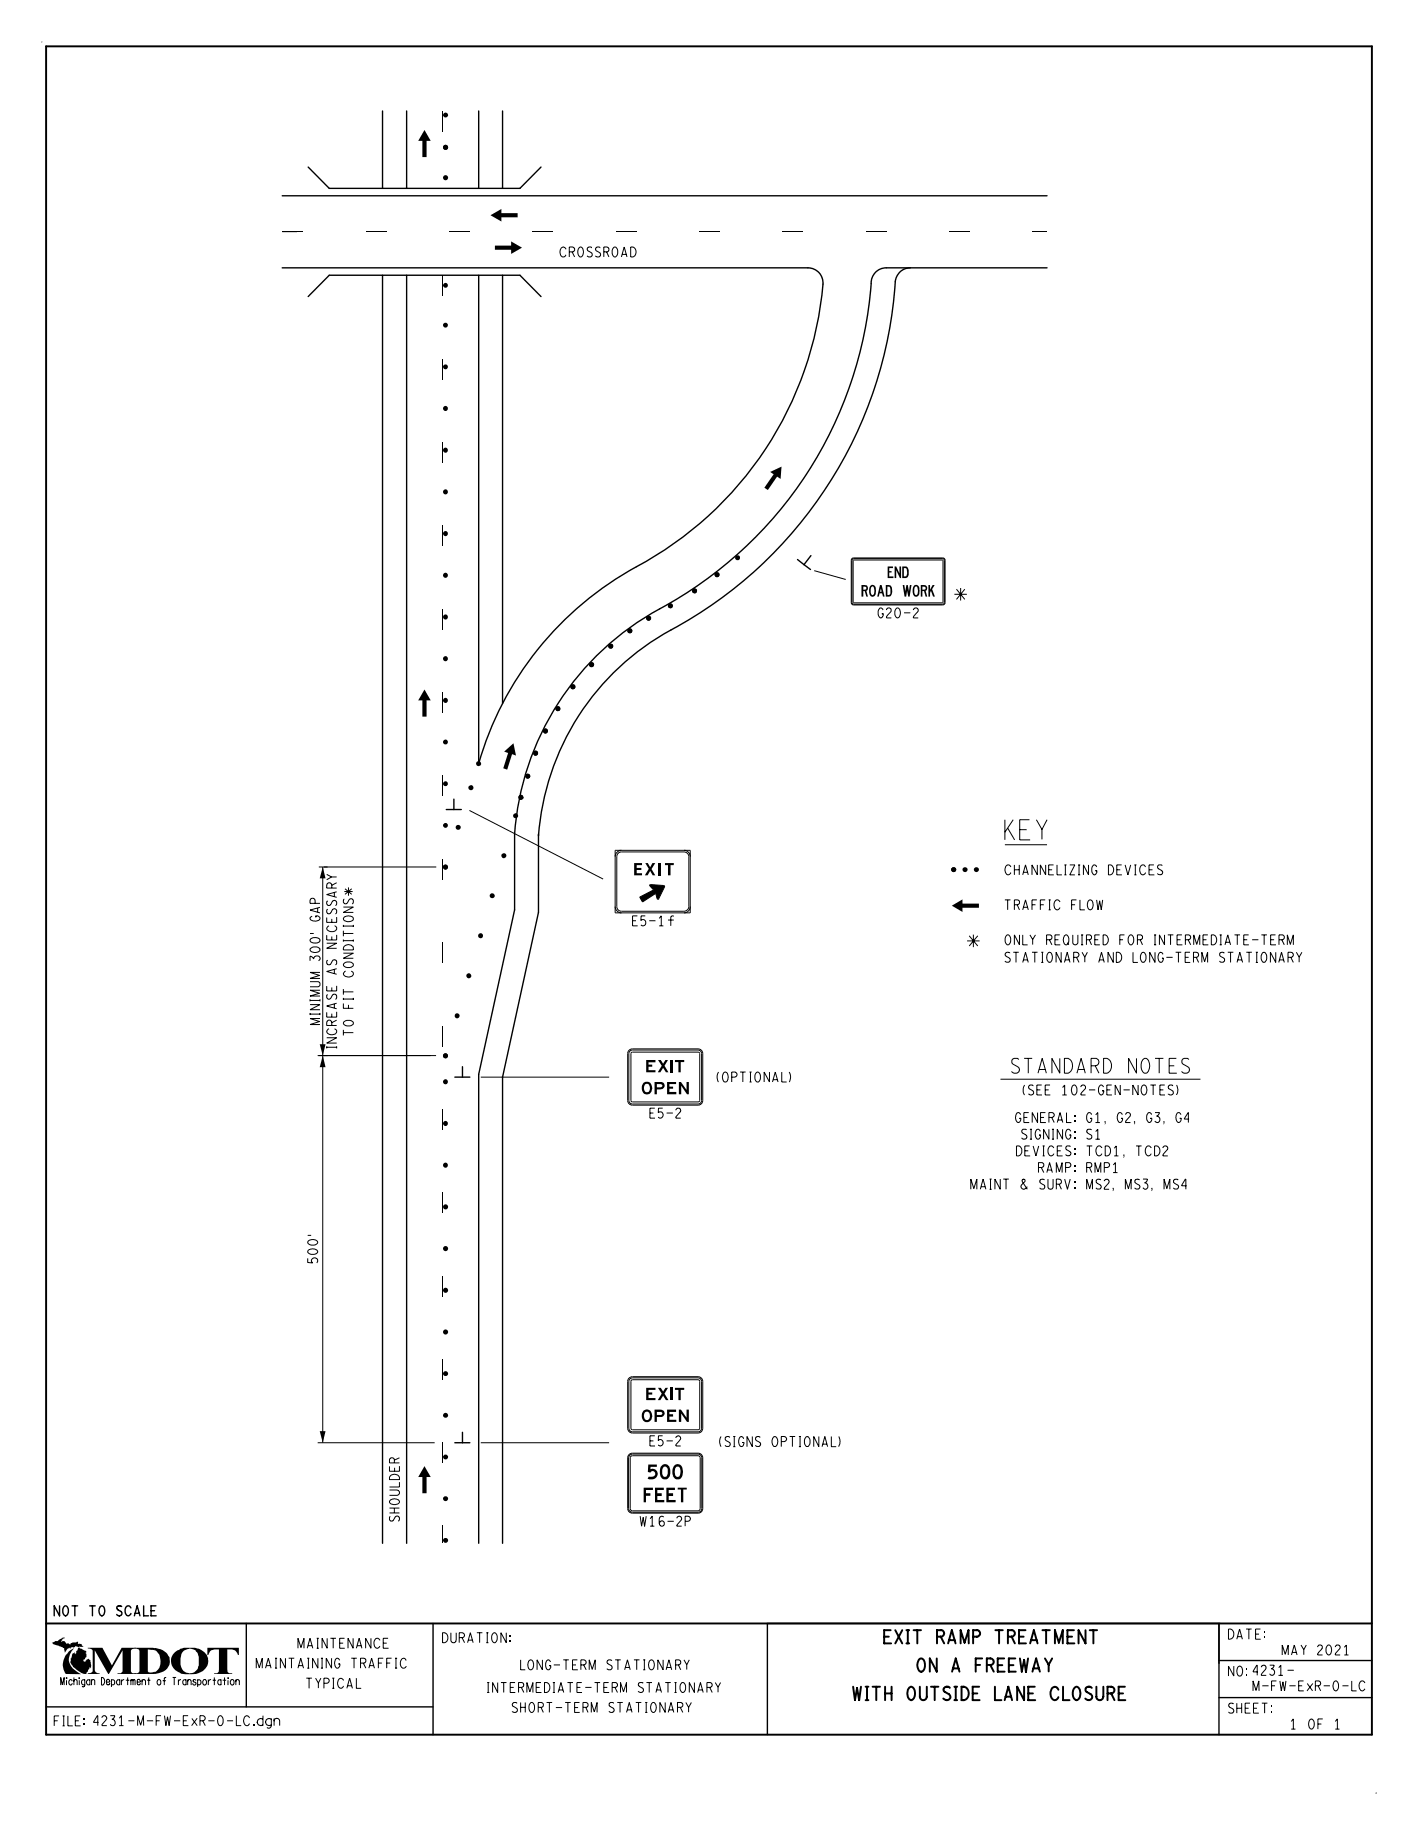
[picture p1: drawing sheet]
<svg xmlns="http://www.w3.org/2000/svg" width="216mm" height="279mm" viewBox="0 0 216 279" stroke-linecap="round" stroke-linejoin="round" font-family="sans-serif">
<g fill="none" stroke="#000" stroke-width=".15">
<path d="M6.4 6.4h-.1M67.4 16.9v3.1M43 35.3h3.1M55.7 35.3h3.1M68.4 35.3h3.1M81.1 35.3h3.1M93.8 35.3h3.1M106.4 35.3h3.2M119.1 35.3h3.2M131.8 35.3h3.2M144.5 35.3h3.2M157.2 35.3h2.2"/>
<path d="M67.4 41.9v3.2M67.4 54.6v3.2M67.4 67.3v3.2M67.4 80v3.2M67.4 92.7v3.2M106 89.3h.1M67.4 105.4v3.2M67.4 118.1v3.1M67.4 130.8v3.1M67.4 143.5v3.1M67.4 156.2v3.1M67.4 168.9v3.1"/>
<path d="M67.4 181.6v3.1M67.4 194.3v3.1M67.4 206.9v3.2M67.4 219.6v3.2M67.4 232.3v2.7M209.6 273h-.1"/>
</g>
<g fill="#000">
<path d="M10.4 251.5l.9-.6a2.14 2.14 0 0 0 .1 3.4l.9 .6h-2.3a2.55 2.55 0 0 1 .4-3.4z" fill-rule="evenodd"/>
<path d="M7.9 250.2l.5-.3h.4l.3-.3a.75 .75 0 0 1 .8-.2h-.1a.49 .49 0 0 0-.4 .6l.1-.2v.1h.3l.3 .4a.39 .39 0 0 1 .6 .1l.1-.2 .2-.1h.6l.1-.1h.2v.3a.46 .46 0 0 1 .6 .2l.2 .3-.6-.1v.2a.64 .64 0 0 0-1 0l-.2-.1-.2 .2v-.1l-.3 .1v-.1l-.5 .7-.2-.7h-.1l-.1-.1-.3-.2v.2l-1.1-.5z" fill-rule="evenodd"/>
<path d="M11.9 250.9l.5 .1 .7 .4 .1 .2h-.1v.1l.1 .1v.5l-.3 .3-.2 .1 .1 .3h.2l.1-.3 .4-.1 .3 .2 .1 1.1-.1 .1-.1-.1-.2 .3h-.1v.3l-.2 .2v.2a3.5 3.5 0 0 1-2.3-1.4 .62 .62 0 0 1-.1-.8l-.1-.1 .1-.1 .3-.8h.2l.1-.2v.3l.1-.1-.1 .2 .2-.2v-.3l.3-.1-.1-.1z" fill-rule="evenodd"/>
<path d="M13.4 250.9h2.2l1.4 2.7 1.5-2.7h2.2v.1l-.6 .1-.2 .3v3.1l.2 .2 .6 .1v.1h-2.8v-.1l.6-.1 .2-.2v-3.2l-2.1 3.6h-.1l-2.1-3.6v3a.64 .64 0 0 0 .8 .5v.1h-1.8v-.1l.6-.2 .1-.2v-3l-.1-.3-.6-.1z" fill-rule="evenodd"/>
<path d="M20.5 250.9h3v.3l-1-.1v3.4a.88 .88 0 0 0 1 .1v.3h-3v-.1l.5-.1 .2-.2v-3.1l-.1-.3-.6-.1z" fill-rule="evenodd"/>
<path d="M23.5 250.9a2.2 2.2 0 0 1 2.4 2 1.89 1.89 0 0 1-1.8 1.9l-.6 .1v-.3h.1a1.69 1.69 0 0 0 .7-2.3v-.3l-.5-.6-.3-.2z" fill-rule="evenodd"/>
<path d="M26.6 251.6l.9-.6 .5-.1h.9v.1a1.38 1.38 0 0 0-1.4 1.5 1.68 1.68 0 0 0 1.4 2.3v.1a2.21 2.21 0 0 1-2-.5 1.79 1.79 0 0 1-.3-2.8z" fill-rule="evenodd"/>
<path d="M28.9 250.9a2.56 2.56 0 0 1 2.8 1.5 2.17 2.17 0 0 1-2.5 2.5h-.3v-.1a1.36 1.36 0 0 0 1.4-1.2v-1.3l-.3-.7a1.06 1.06 0 0 0-1.1-.6z" fill-rule="evenodd"/>
<path d="M31.6 250.9h4.8v1.1h-.2l-.2-.4a.78 .78 0 0 0-.7-.5h-.7v3.5a.63 .63 0 0 0 .7 .2v.1h-2.7v-.1l.5-.1 .2-.1v-3.5a1.27 1.27 0 0 0-1.4 .5l-.2 .4h-.1z" fill-rule="evenodd"/>
<circle cx="67.8" cy="17.5" r=".38"/>
<circle cx="67.8" cy="27.1" r=".39"/>
<circle cx="67.8" cy="22.4" r=".39"/>
<circle cx="67.8" cy="43.4" r=".37"/>
<circle cx="67.8" cy="55.9" r=".37"/>
<circle cx="67.8" cy="49.5" r=".37"/>
<circle cx="67.8" cy="74.9" r=".38"/>
<circle cx="67.8" cy="62.2" r=".38"/>
<circle cx="67.8" cy="68.5" r=".38"/>
<circle cx="67.8" cy="93.9" r=".38"/>
<circle cx="67.8" cy="87.6" r=".38"/>
<circle cx="67.8" cy="81.2" r=".38"/>
<circle cx="93" cy="98.4" r=".39"/>
<circle cx="93" cy="98.4" r=".37"/>
<circle cx="95.9" cy="96.1" r=".38"/>
<circle cx="95.9" cy="96" r=".38"/>
<circle cx="98.7" cy="94.1" r=".38"/>
<circle cx="98.8" cy="94.1" r=".38"/>
<circle cx="102.1" cy="92.2" r=".37"/>
<circle cx="102.1" cy="92.2" r=".38"/>
<circle cx="105.7" cy="90" r=".39"/>
<circle cx="105.8" cy="90" r=".38"/>
<circle cx="109.2" cy="87.5" r=".38"/>
<circle cx="112.3" cy="84.9" r=".39"/>
<circle cx="67.8" cy="113" r=".38"/>
<circle cx="67.8" cy="119.3" r=".38"/>
<circle cx="67.8" cy="100.3" r=".38"/>
<circle cx="67.8" cy="106.6" r=".38"/>
<circle cx="71.7" cy="119.9" r=".39"/>
<circle cx="72.9" cy="116.3" r=".38"/>
<circle cx="80.3" cy="118.2" r=".38"/>
<circle cx="80.4" cy="118.2" r=".38"/>
<circle cx="81.6" cy="114.7" r=".39"/>
<circle cx="81.6" cy="114.7" r=".37"/>
<circle cx="83.1" cy="111.3" r=".38"/>
<circle cx="84.9" cy="107.9" r=".39"/>
<circle cx="84.9" cy="107.9" r=".38"/>
<circle cx="87.2" cy="104.6" r=".39"/>
<circle cx="90.1" cy="101.2" r=".38"/>
<circle cx="67.8" cy="132" r=".37"/>
<circle cx="67.8" cy="125.7" r=".37"/>
<circle cx="67.8" cy="132" r=".38"/>
<circle cx="69.8" cy="126" r=".38"/>
<circle cx="74.9" cy="136.4" r=".38"/>
<circle cx="76.7" cy="130.3" r=".38"/>
<circle cx="78.5" cy="124.2" r=".39"/>
<circle cx="79.3" cy="121.4" r=".38"/>
<circle cx="79.3" cy="121.4" r=".39"/>
<circle cx="145.2" cy="132.4" r=".38"/>
<circle cx="146.9" cy="132.4" r=".38"/>
<circle cx="148.7" cy="132.4" r=".38"/>
<circle cx="69.6" cy="154.7" r=".38"/>
<circle cx="71.4" cy="148.6" r=".38"/>
<circle cx="73.2" cy="142.5" r=".39"/>
<circle cx="67.8" cy="160.8" r=".38"/>
<circle cx="67.8" cy="171.1" r=".38"/>
<circle cx="67.8" cy="177.4" r=".38"/>
<circle cx="67.8" cy="164.7" r=".38"/>
<circle cx="67.8" cy="190.1" r=".39"/>
<circle cx="67.8" cy="196.5" r=".39"/>
<circle cx="67.8" cy="183.8" r=".39"/>
<circle cx="67.8" cy="202.8" r=".39"/>
<circle cx="67.8" cy="215.5" r=".38"/>
<circle cx="67.8" cy="209.2" r=".38"/>
<circle cx="67.8" cy="234.5" r=".38"/>
<circle cx="67.8" cy="221.8" r=".38"/>
<circle cx="67.8" cy="228.2" r=".38"/>
</g>
<path d="M7 7.1h201.9v257h-201.9zM7 247.2h201.9" fill="none" stroke="#000" stroke-width=".3"/>
<g fill="none" stroke="#000" stroke-width=".21">
<path d="M58.2 16.9v11.8M61.9 16.9v11.8M72.9 16.9v11.8M76.5 16.9v11.8M43 29.8h116.4M43 40.8h80a2.3 2.3 0 0 1 2.3 2.5 54.4 54.4 0 0 1-29.6 43.7 49.8 49.8 0 0 0-22.8 29.3v-74.4M58.2 41.9v193.1M61.9 41.9v193.1M76.5 41.9v65.2M132.6 43.2a61.7 61.7 0 0 1-33.5 50.3 42.5 42.5 0 0 0-20.7 33.5v11.5l-5.5 25.1v71.4M138.6 40.8a2.29 2.29 0 0 0-2.3 2.1 65.4 65.4 0 0 1-35.3 53.7 38.9 38.9 0 0 0-19 30.7M159.4 40.8h-24.5a2.29 2.29 0 0 0-2.3 2.3"/>
<path d="M121.4 85.2l1 .8M122.4 86l1 .7M123.5 84.6l-1.1 1.4M67.9 123.3h2.3M69.1 121.7v1.6M82 127v11.9l-5.5 25.1M69.3 164h2.2M70.4 162.4v1.6M76.5 163.9v71.1M69.3 219.7h2.2M70.4 218.1v1.6M7 259.9h58.9"/>
<path d="M37.5 247.2v12.7M65.9 247.2v16.9M185.6 247.2v16.9M185.6 258.5h23.3M185.6 252.8h23.3M185.7 247.2h-68.9v16.9"/>
</g>
<path d="M152 123.8h8.4v5.1h-8.4z" fill="#fff"/>
<path d="M48.5 132h17.9M71.5 123.4l20.3 10.4M153 128.6h6.4M48.5 160.7h17.9M73.2 164h19.5" fill="none" stroke="#000" stroke-width=".15"/>
<path d="M46.9 25.4l3.2 3.3h29.1l3.2-3.3M46.9 45.2l3.2-3.3h29.1l3.2 3.3" fill="none" stroke="#000" stroke-width=".21"/>
<g fill="#000">
<path d="M64.6 19.8l1 1.6h-.7v2.5h-.6v-2.5h-.6z" fill-rule="evenodd"/>
<path d="M75.4 37.4h2.4v-.6l1.7 .9-1.7 1v-.7h-2.4z" fill-rule="evenodd"/>
<path d="M74.7 32.8l1.6-1v.7h2.5v.6h-2.5v.6z" fill-rule="evenodd"/>
<path d="M117.3 71.9l1.7-.9-.1 1.9-.6-.3-1.4 2-.5-.3 1.4-2.1z" fill-rule="evenodd"/>
<path d="M64.6 105l1 1.6h-.7v2.5h-.6v-2.5h-.6z" fill-rule="evenodd"/>
<path d="M76.8 114.4l1.4-1.2 .4 1.8-.6-.2-.8 2.4-.6-.2 .8-2.3z" fill-rule="evenodd"/>
<path d="M144.9 137.9l1.6-1v.7h2.5v.6h-2.5v.7z" fill-rule="evenodd"/>
<path d="M64.6 223.2l1 1.7h-.7v2.5h-.6v-2.5h-.6z" fill-rule="evenodd"/>
</g>
<path d="M46.8 145.7h1.6v1.3h-1.6z" fill="#fff"/>
<g fill="none" stroke="#000" stroke-width=".15">
<path d="M49.1 132v28.7M49.3 132h.6M95.8 159.9l.5-.2h10a.71 .71 0 0 1 .7 .7v7.2a.71 .71 0 0 1-.7 .7h-10a.72 .72 0 0 1-.7-.7v-7.2zM49.2 160.7h.7M95.8 160.1l.5-.2 10.3 .1 .2 .4-.1 7.4-.4 .3-10.3-.1-.3-.4zM96.1 160.3h10.4v7.4h-10.4zM73.2 219.7h19.5M95.8 209.8l.5-.2h10a.71 .71 0 0 1 .7 .7v7.2a.72 .72 0 0 1-.7 .7h-10a.72 .72 0 0 1-.7-.7v-7.2zM95.8 210.1l.5-.3 10.3 .1 .2 .4-.1 7.4-.4 .3-10.3-.1-.3-.4zM96.1 210.1h10.4v7.5h-10.4zM95.8 221.5l.5-.2h10a.71 .71 0 0 1 .7 .7v7.7a.71 .71 0 0 1-.7 .7h-10a.72 .72 0 0 1-.7-.7v-7.7zM95.8 221.7l.5-.3h10l.3 .1 .3 .5v7.7l-.3 .5-10.3 .1a.59 .59 0 0 1-.6-.6v-7.7z"/>
<path d="M96 221.8l.3-.1h10.2l.1 .3v7.9l-.3 .1h-10.2l-.1-.3z"/>
</g>
<path d="M49.1 132l.5 1.7h-.9zM48.7 159h.9l-.5 1.7z" fill="#000"/>
<path d="M46.8 188.1h1.6v4.2h-1.6z" fill="#fff"/>
<g fill="none" stroke="#000" stroke-width=".15">
<path d="M124 86.9l4.8 1.3M129.8 85h13.9l.2 .3v6.6l-.4 .2h-13.7l-.2-.3v-6.5zM129.8 85.1h13.9v6.8h-13.9zM129.9 85.3h13.7v6.5h-13.7zM93.7 129.5h11.4v9.5h-11.4zM93.7 138a.97 .97 0 0 0 .9 1M94.1 129.9l.5-.2h9.5a.74 .74 0 0 1 .8 .7v7.6a.74 .74 0 0 1-.8 .7h-9.5a.71 .71 0 0 1-.7-.7v-7.6zM94.6 129.5a.97 .97 0 0 0-.9 .9M98.9 134.8h2.2l.1 .2-.9 1.9-.3-.1-.2-.8-2 1.3-.4-.7 2.1-1.1zM104.1 129.5a.95 .95 0 0 1 1 .9M105.1 138a.95 .95 0 0 1-1 1M48.4 160.7h17.2"/>
<path d="M49.1 160.7v59M152.3 164.3h30.5M48.4 219.7h17.8"/>
</g>
<g fill="#000">
<path d="M49.1 160.7l.5 1.8h-.9zM48.7 217.9h.9l-.5 1.8z"/>
<path d="M98.9 134.8h2.2l.1 .2-.9 1.9-.3-.1-.2-.8-2 1.3-.4-.7 2.1-1.1z" fill-rule="evenodd"/>
</g>
<text font-size="3" x="153" y="127.9">KEY</text>
<g font-size="2.3">
<text x="145.3" y="91.6">*</text>
<text x="147.3" y="144.4">*</text>
<text x="154" y="163.4">STANDARD NOTES</text>
<text x="98.6" y="225.2">500</text>
<text x="98" y="228.7">FEET</text>
</g>
<g font-size="2">
<text x="127.8" y="250.2">EXIT RAMP TREATMENT</text>
<text x="133" y="254.5">ON A FREEWAY</text>
<text x="124.4" y="258.9">WITH OUTSIDE LANE CLOSURE</text>
</g>
<g font-size="1.9">
<text x="96.2" y="133.3">EXIT</text>
<text x="97.7" y="166.6">OPEN</text>
<text x="98.4" y="163.3">EXIT</text>
<text x="98.4" y="213.2">EXIT</text>
<text x="97.7" y="216.5">OPEN</text>
</g>
<g font-size="1.8">
<text x="135.1" y="88">END</text>
<text x="131.2" y="90.8">ROAD WORK</text>
</g>
<g font-size="1.5">
<text x="85.3" y="39.1">CROSSROAD</text>
<text x="133.7" y="94.1">G20-2</text>
<text x="153" y="133.2">CHANNELIZING DEVICES</text>
<text x="53.8" y="142.6" transform="rotate(-90 53.8 142.6)">TI</text>
<text x="53.8" y="140.3" transform="rotate(-90 53.8 140.3)">ONS*</text>
<text x="96.3" y="141">E5-1f</text>
<text x="153" y="143.9">ONLY REQUIRED FOR INTERMEDIATE-TERM</text>
<text x="153" y="138.5">TRAFFIC FLOW</text>
<text x="48.7" y="146.3" transform="rotate(-90 48.7 146.3)">300' GAP</text>
<text x="53.8" y="148.8" transform="rotate(-90 53.8 148.8)">CONDI</text>
<text x="153" y="146.5">STATIONARY AND LONG-TERM STATIONARY</text>
<text x="48.7" y="156" transform="rotate(-90 48.7 156)">MI</text>
<text x="48.7" y="153.8" transform="rotate(-90 48.7 153.8)">NI</text>
<text x="48.7" y="151.7" transform="rotate(-90 48.7 151.7)">MUM</text>
<text x="53.8" y="153.5" transform="rotate(-90 53.8 153.5)">FI</text>
<text x="53.8" y="151.5" transform="rotate(-90 53.8 151.5)">T</text>
<text x="51.3" y="159.6" transform="rotate(-90 51.3 159.6)">I</text>
<text x="51.3" y="158.8" transform="rotate(-90 51.3 158.8)">NCREASE AS NECESSARY</text>
<text x="53.8" y="157.6" transform="rotate(-90 53.8 157.6)">TO</text>
<text x="109.2" y="164.8">(OPTIONAL)</text>
<text x="155.8" y="166.7">(SEE 102-GEN-NOTES)</text>
<text x="98.9" y="170.2">E5-2</text>
<text x="154.6" y="170.9">GENERAL: G1, G2, G3, G4</text>
<text x="155.5" y="173.5">SIGNING: S1</text>
<text x="154.8" y="176">DEVICES: TCD1, TCD2</text>
<text x="157.5" y="178.5">RAMP: RMP1</text>
<text x="147.8" y="181.1">MAINT &amp; SURV: MS2, MS3, MS4</text>
<text x="48.4" y="192.3" transform="rotate(-90 48.4 192.3)">500'</text>
<text x="98.9" y="220.2">E5-2</text>
<text x="109.6" y="220.3">(SIGNS OPTIONAL)</text>
<text x="60.8" y="231.6" transform="rotate(-90 60.8 231.6)">SHOULDER</text>
<text x="97.5" y="232.4">W16-2P</text>
<text x="8.3" y="246">NOT TO SCALE</text>
<text x="42.4" y="251">MAINTENANCE</text>
<text x="67.4" y="250.1">DURATION:</text>
<text x="187" y="249.6">DATE:</text>
<text x="194.6" y="252">MAY 2021</text>
<text x="39" y="254">MAINTAINING TRAFFIC</text>
<text x="44.1" y="257.1">TYPICAL</text>
<text x="70.9" y="257.7">INTERMEDIATE-TERM STATIONARY</text>
<text x="74.3" y="254.3">LONG-TERM STATIONARY</text>
<text x="187" y="255.2">NO:4231-</text>
<text x="190.8" y="257.5">M-FW-ExR-0-LC</text>
<text x="8.3" y="262.8">FILE:4231-M-FW-ExR-0-LC.dgn</text>
<text x="73.5" y="260.7">SHORT-TERM STATIONARY</text>
<text x="187" y="260.9">SHEET:</text>
<text x="195.8" y="263.3">1 OF 1</text>
</g>
<text font-size="1.1" x="9.2" y="256.6">Michigan Department of Transportation</text>
</svg>
